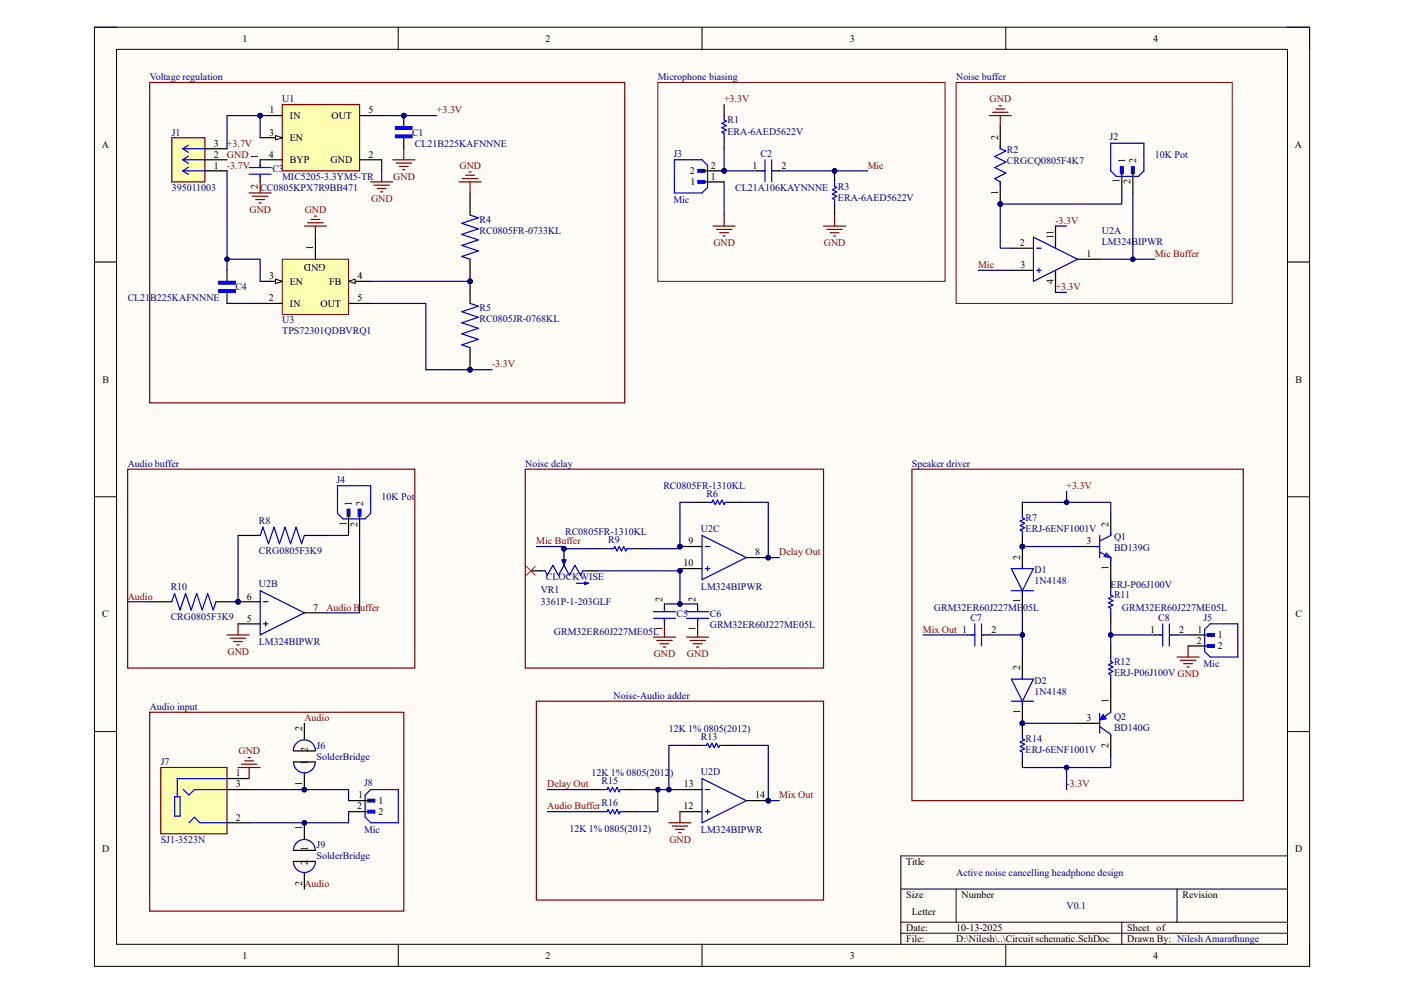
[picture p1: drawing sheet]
<svg xmlns="http://www.w3.org/2000/svg" width="297mm" height="210mm" viewBox="0 0 297 210" stroke-linecap="round" stroke-linejoin="round" font-family="sans-serif">
<path d="M20 5.8h257v198.6h-257z" fill-rule="evenodd" fill="#fffcf8"/>
<path d="M20 5.8h257v198.6h-257z" fill="none" stroke="#000" stroke-width=".21"/>
<path d="M24.7 10.4h247.7v189.3h-247.7z" fill-rule="evenodd" fill="#fffcf8"/>
<g fill="none" stroke="#000" stroke-width=".21">
<path d="M20 5.8h4.7M24.7 10.4h247.7v189.3h-247.7zM84.2 5.8v4.6M148.5 5.8v4.6M212.8 5.8v4.6M272.4 5.8h4.6v4.6M20 55.4h4.7M272.4 55.4h4.6M20 105.1h4.7M272.4 105.1h4.6M20 154.7h4.7M272.4 154.7h4.6"/>
<path d="M84.3 199.7v4.7M148.5 199.7v4.7M190.6 188h81.8M190.6 195h81.8M190.6 197.4h81.8M202.3 188v7M212.8 199.7v4.7M237.3 195v4.7M249 188v7M272.4 181h-81.8v18.7M277 199.7v4.7"/>
</g>
<path d="M218.6 50.2l9.4 4.6-9.4 4.7zM219.3 57.2h.9M219.3 52.5h.9M219.8 56.7v.9" fill="none" stroke="#00f" stroke-width=".25"/>
<path d="M213.9 57.2h4.7M213.9 52.5h4.7M223.3 47.8v4.7M223.3 57.2v4.6M228 54.8h4.6" fill="none" stroke="#000" stroke-width=".25"/>
<path d="M237 35.3h.6v1.4h-.6z" fill-rule="evenodd" fill="#00f"/>
<path d="M237 35.3h.6v1.4h-.6z" fill="none" stroke="#00f" stroke-width=".25"/>
<path d="M239.4 35.3h.5v1.4h-.5z" fill-rule="evenodd" fill="#00f"/>
<path d="M235 30.3h7v5.8l-1.2 1.2h-4.7l-1.1-1.2zM239.4 35.3h.5v1.4h-.5z" fill="none" stroke="#00f" stroke-width=".25"/>
<path d="M237.3 36.1v4.7M239.6 36.1v4.7" fill="none" stroke="#000" stroke-width=".25"/>
<path d="M209.3 24.4h4.6M210 23.7h3.2M210.7 23.1h1.8M211.4 22.4h.4M211.6 24.4v2.4" fill="none" stroke="#800000" stroke-width=".25"/>
<circle cx="153.2" cy="36.1" r=".47" fill="#000080"/>
<circle cx="153.2" cy="36.1" r=".47" fill="none" stroke="#000080" stroke-width=".21"/>
<path d="M147.6 38.2h1.5v.6h-1.5z" fill-rule="evenodd" fill="#00f"/>
<path d="M147.6 38.2h1.5v.6h-1.5z" fill="none" stroke="#00f" stroke-width=".25"/>
<path d="M147.6 35.8h1.5v.6h-1.5z" fill-rule="evenodd" fill="#00f"/>
<path d="M142.7 33.8h5.8l1.2 1.2v4.6l-1.2 1.2h-5.8zM147.6 35.8h1.5v.6h-1.5z" fill="none" stroke="#00f" stroke-width=".25"/>
<path d="M148.5 38.5h4.7M148.5 36.1h4.7" fill="none" stroke="#000" stroke-width=".25"/>
<circle cx="153.2" cy="36.1" r=".47" fill="#000080"/>
<circle cx="153.2" cy="36.1" r=".47" fill="none" stroke="#000080" stroke-width=".21"/>
<path d="M150.8 47.8h4.7M151.5 48.5h3.3M152.2 49.2h1.9M153 49.9h.4M153.2 45.5v2.3" fill="none" stroke="#800000" stroke-width=".25"/>
<path d="M153.2 22.1v2.3M153.2 29.1v2.4" fill="none" stroke="#000" stroke-width=".25"/>
<path d="M153.2 24.4v1l.4 .2-.9 .5 .9 .5-.9 .4 .9 .5-.9 .5 .5 .2v.9" fill="none" stroke="#00f" stroke-width=".25"/>
<circle cx="176.6" cy="36.1" r=".47" fill="#000080"/>
<circle cx="176.6" cy="36.1" r=".47" fill="none" stroke="#000080" stroke-width=".21"/>
<path d="M176.6 36.1v2.4" fill="none" stroke="#000" stroke-width=".25"/>
<circle cx="176.6" cy="36.1" r=".47" fill="#000080"/>
<circle cx="176.6" cy="36.1" r=".47" fill="none" stroke="#000080" stroke-width=".21"/>
<path d="M176.6 43.1v2.4" fill="none" stroke="#000" stroke-width=".25"/>
<path d="M176.6 38.5v.9l.4 .2-.9 .5 .9 .5-.9 .4 .9 .5-.9 .5 .5 .2v.9" fill="none" stroke="#00f" stroke-width=".25"/>
<path d="M174.2 47.8h4.7M174.9 48.5h3.3M175.6 49.2h1.9M176.3 49.9h.5M176.6 45.5v2.3" fill="none" stroke="#800000" stroke-width=".25"/>
<circle cx="50.4" cy="127.3" r=".47" fill="#000080"/>
<circle cx="50.4" cy="127.3" r=".47" fill="none" stroke="#000080" stroke-width=".21"/>
<path d="M55 124.9l9.4 4.7-9.4 4.7zM55.7 131.9h1M55.7 127.3h1M56.2 131.5v.9" fill="none" stroke="#00f" stroke-width=".25"/>
<path d="M50.4 131.9h4.6M50.4 127.3h4.6" fill="none" stroke="#000" stroke-width=".25"/>
<circle cx="50.4" cy="127.3" r=".47" fill="#000080"/>
<circle cx="50.4" cy="127.3" r=".47" fill="none" stroke="#000080" stroke-width=".21"/>
<path d="M64.4 129.6h4.7M228 153h4.6M235 146v4.6M235 155.3v4.7" fill="none" stroke="#000" stroke-width=".25"/>
<path d="M232.6 150.9v4.2M232.6 153.7l2.4 1.6M235 150.6l-1.7 1.2" fill="none" stroke="#00f" stroke-width=".25"/>
<path d="M233.3 151.1l.7 .9-1.4 .3z" fill="#00f"/>
<path d="M233.3 151.1l.7 .9-1.4 .3z" fill="none" stroke="#00f" stroke-width=".21"/>
<path d="M228 115.6h4.6M235 108.6v4.7M235 117.9v4.7" fill="none" stroke="#000" stroke-width=".25"/>
<path d="M231.9 115.6h.7M232.6 113.3v4.6M232.6 116.8l2.4 1.1M234 117l1 .9-1.4-.2zM235 112.6v.7l-2.4 1.1M235 117.9v.7" fill="none" stroke="#00f" stroke-width=".25"/>
<circle cx="216.3" cy="115.6" r=".47" fill="#000080"/>
<circle cx="216.3" cy="115.6" r=".47" fill="none" stroke="#000080" stroke-width=".21"/>
<path d="M216.3 115.6v4.7" fill="none" stroke="#000" stroke-width=".25"/>
<circle cx="216.3" cy="115.6" r=".47" fill="#000080"/>
<circle cx="216.3" cy="115.6" r=".47" fill="none" stroke="#000080" stroke-width=".21"/>
<path d="M216.3 124.9v4.7" fill="none" stroke="#000" stroke-width=".25"/>
<path d="M216.3 119.6v.7M213.9 120.3h4.7l-2.3 4.6zM213.9 124.9h4.7M216.3 124.9v.7" fill="none" stroke="#00f" stroke-width=".25"/>
<circle cx="216.3" cy="153" r=".47" fill="#000080"/>
<circle cx="216.3" cy="153" r=".47" fill="none" stroke="#000080" stroke-width=".21"/>
<path d="M216.3 139v4.6M216.3 148.3v4.7" fill="none" stroke="#000" stroke-width=".25"/>
<circle cx="216.3" cy="153" r=".47" fill="#000080"/>
<circle cx="216.3" cy="153" r=".47" fill="none" stroke="#000080" stroke-width=".21"/>
<path d="M213.9 143.6h4.7l-2.3 4.7zM213.9 148.3h4.7M216.3 142.9v.7M216.3 148.3v.7" fill="none" stroke="#00f" stroke-width=".25"/>
<circle cx="216.3" cy="115.6" r=".47" fill="#000080"/>
<circle cx="216.3" cy="115.6" r=".47" fill="none" stroke="#000080" stroke-width=".21"/>
<path d="M216.3 106.2v2.4M216.3 113.3v2.3" fill="none" stroke="#000" stroke-width=".25"/>
<circle cx="216.3" cy="115.6" r=".47" fill="#000080"/>
<circle cx="216.3" cy="115.6" r=".47" fill="none" stroke="#000080" stroke-width=".21"/>
<path d="M216.3 108.6v.9l.4 .2-.9 .5 .9 .5-.9 .4 .9 .5-.9 .5 .5 .2v1" fill="none" stroke="#00f" stroke-width=".25"/>
<circle cx="216.3" cy="153" r=".47" fill="#000080"/>
<circle cx="216.3" cy="153" r=".47" fill="none" stroke="#000080" stroke-width=".21"/>
<path d="M216.3 153v2.3" fill="none" stroke="#000" stroke-width=".25"/>
<circle cx="216.3" cy="153" r=".47" fill="#000080"/>
<circle cx="216.3" cy="153" r=".47" fill="none" stroke="#000080" stroke-width=".21"/>
<path d="M235 122.6v2.3M235 129.6v2.3M235 136.6v2.4M216.3 160v2.3M235 143.6v2.4" fill="none" stroke="#000" stroke-width=".25"/>
<path d="M235 124.9v1l.4 .2-.9 .5 .9 .4-.9 .5 .9 .5-.9 .4 .5 .3v.9M235 139v.9l.4 .2-.9 .5 .9 .5-.9 .4 .9 .5-.9 .5 .5 .2v.9M216.3 155.3v1l.4 .2-.9 .5 .9 .4-.9 .5 .9 .4-.9 .5 .5 .3v.9" fill="none" stroke="#00f" stroke-width=".25"/>
<path d="M34 162.3h14v14.1h-14z" fill-rule="evenodd" fill="#ffffb0"/>
<path d="M34 162.3h14v14.1h-14z" fill="none" stroke="#800000" stroke-width=".25"/>
<path d="M36.9 168.5h1.2v4.1h-1.2zM38.8 167l1.2 1.2 1.1-1.2h6.9M40 174l1.1-1.2 1.2 1.2h5.7M48 164.7h-10.5v3.8" fill="none" stroke="#00f" stroke-width=".25"/>
<path d="M48 164.7h4.7M48 167h4.7M48 174h4.7" fill="none" stroke="#000" stroke-width=".25"/>
<path d="M77.8 169h1.5v.6h-1.5z" fill-rule="evenodd" fill="#00f"/>
<path d="M77.8 169h1.5v.6h-1.5z" fill="none" stroke="#00f" stroke-width=".25"/>
<path d="M77.8 171.4h1.5v.6h-1.5z" fill-rule="evenodd" fill="#00f"/>
<path d="M77.8 171.4h1.5v.6h-1.5zM78.4 167h5.9v7h-5.9l-1.2-1.2v-4.6z" fill="none" stroke="#00f" stroke-width=".25"/>
<path d="M73.7 169.3h4.7M73.7 171.7h4.7" fill="none" stroke="#000" stroke-width=".25"/>
<path d="M50.4 162.3h4.6M51.1 161.6h3.2M51.8 160.9h1.8M52.5 160.2h.4M52.7 162.3v2.4" fill="none" stroke="#800000" stroke-width=".25"/>
<circle cx="162.5" cy="169.3" r=".47" fill="#000080"/>
<circle cx="162.5" cy="169.3" r=".47" fill="none" stroke="#000080" stroke-width=".21"/>
<path d="M148.5 164.7l9.4 4.6-9.4 4.7v-9.3M149.2 171.7h.9M149.2 167h.9M149.7 171.2v.9" fill="none" stroke="#00f" stroke-width=".25"/>
<path d="M143.8 171.7h4.7M143.8 167h4.7M157.9 169.3h4.6" fill="none" stroke="#000" stroke-width=".25"/>
<circle cx="162.5" cy="169.3" r=".47" fill="#000080"/>
<circle cx="162.5" cy="169.3" r=".47" fill="none" stroke="#000080" stroke-width=".21"/>
<path d="M48 134.3h4.7M48.7 135h3.3M49.4 135.7h1.9M50.1 136.4h.5M50.4 131.9v2.4" fill="none" stroke="#800000" stroke-width=".25"/>
<path d="M73.4 107.7h.6v1.5h-.6z" fill-rule="evenodd" fill="#00f"/>
<path d="M73.4 107.7h.6v1.5h-.6z" fill="none" stroke="#00f" stroke-width=".25"/>
<path d="M75.8 107.7h.6v1.5h-.6z" fill-rule="evenodd" fill="#00f"/>
<path d="M71.4 102.7h7v5.9l-1.2 1.1h-4.6l-1.2-1.1zM75.8 107.7h.6v1.5h-.6zM245.3 134.3h.7M246 131.9v4.7M247.4 131.9v4.7M247.6 134.3h.2" fill="none" stroke="#00f" stroke-width=".25"/>
<path d="M73.7 108.6v4.6M76.1 108.6v4.6M244.3 134.3h1.7M247.6 134.3h1.4" fill="none" stroke="#000" stroke-width=".25"/>
<path d="M141.5 174h4.7M142.2 174.7h3.3M142.9 175.4h1.9M143.6 176.1h.5M143.8 171.7v2.3" fill="none" stroke="#800000" stroke-width=".25"/>
<path d="M255.4 134h1.5v.6h-1.5z" fill-rule="evenodd" fill="#00f"/>
<path d="M255.4 134h1.5v.6h-1.5z" fill="none" stroke="#00f" stroke-width=".25"/>
<path d="M255.4 136.3h1.5v.6h-1.5z" fill-rule="evenodd" fill="#00f"/>
<path d="M254.8 133.1l1.2-1.2h5.9v7.1h-5.9l-1.2-1.2zM255.4 136.3h1.5v.6h-1.5z" fill="none" stroke="#00f" stroke-width=".25"/>
<path d="M251.3 134.3h4.7M251.3 136.6h4.7" fill="none" stroke="#000" stroke-width=".25"/>
<path d="M249 139h4.7M249.7 139.7h3.3M251.3 136.6v2.4M250.4 140.4h1.9M251.1 141.1h.5" fill="none" stroke="#800000" stroke-width=".25"/>
<circle cx="143.8" cy="115.6" r=".47" fill="#000080"/>
<circle cx="143.8" cy="115.6" r=".47" fill="none" stroke="#000080" stroke-width=".21"/>
<circle cx="162.5" cy="117.9" r=".47" fill="#000080"/>
<circle cx="162.5" cy="117.9" r=".47" fill="none" stroke="#000080" stroke-width=".21"/>
<path d="M148.5 113.2l9.4 4.7-9.4 4.7zM149.2 115.6h.9M149.7 119.8v.9M149.2 120.3h.9" fill="none" stroke="#00f" stroke-width=".25"/>
<path d="M143.8 115.6h4.7M143.8 120.3h4.7" fill="none" stroke="#000" stroke-width=".25"/>
<circle cx="143.8" cy="115.6" r=".47" fill="#000080"/>
<circle cx="143.8" cy="115.6" r=".47" fill="none" stroke="#000080" stroke-width=".21"/>
<path d="M157.9 117.9h4.6" fill="none" stroke="#000" stroke-width=".25"/>
<circle cx="162.5" cy="117.9" r=".47" fill="#000080"/>
<circle cx="162.5" cy="117.9" r=".47" fill="none" stroke="#000080" stroke-width=".21"/>
<path d="M126.5 116.1h2.4M133.6 116.1h2.3M147.3 106.2h2.4M154.4 106.2h2.3M140.6 127.7v1.4M140.6 130.8v1.6M147.6 127.7v1.4M147.6 130.8v1.6" fill="none" stroke="#000" stroke-width=".25"/>
<path d="M128.9 116.1h.9l.2-.5 .5 .9 .5-.9 .5 .9 .4-.9 .5 .9 .2-.4h1M149.7 106.2h.9l.2-.4 .5 .9 .5-.9 .4 .9 .5-.9 .5 .9 .2-.5h1M138.2 130.8h4.7M138.2 129.4h4.7M140.6 128.9v.2M140.6 130.8v.7M145.2 130.8h4.7M145.2 129.4h4.7M147.6 128.9v.2M147.6 130.8v.7" fill="none" stroke="#00f" stroke-width=".25"/>
<path d="M138.2 134.7h4.7M138.9 135.5h3.3M139.6 136.1h1.9M140.3 136.9h.5M140.6 132.4v2.3M145.2 134.7h4.7M145.9 135.5h3.3M146.6 136.1h1.9M147.3 136.9h.5M147.6 132.4v2.3" fill="none" stroke="#800000" stroke-width=".25"/>
<path d="M36.3 29.1h7.1v9.4h-7.1z" fill-rule="evenodd" fill="#ffffb0"/>
<path d="M31.7 17.4h100.5v67.8h-100.5zM36.3 29.1h7.1v9.4h-7.1zM27 99.2h60.8v42.1h-60.8zM111.1 99.2h63.1v42.1h-63.1zM192.9 99.2h70.1v70.1h-70.1zM31.7 150.6h53.7v42.1h-53.7zM113.5 148.3h60.7v42.1h-60.7z" fill="none" stroke="#800000" stroke-width=".25"/>
<path d="M38.7 36.1h4.7M38.7 33.8h4.7M38.7 31.5h4.7M38.7 36.1l1.1 .8M38.7 33.8l1.1 .8M38.7 31.5l1.1 .7M39.8 35.4l-1.1 .7M39.8 33l-1.1 .8M39.8 30.7l-1.1 .8" fill="none" stroke="#00f" stroke-width=".25"/>
<path d="M43.4 36.1h4.6M43.4 33.8h4.6M43.4 31.5h4.6" fill="none" stroke="#000" stroke-width=".25"/>
<path d="M139.2 17.4h60.7v42.1h-60.7zM202.3 17.4h58.4v46.8h-58.4z" fill="none" stroke="#800000" stroke-width=".21"/>
<circle cx="64.4" cy="167" r=".47" fill="#000080"/>
<circle cx="64.4" cy="167" r=".47" fill="none" stroke="#000080" stroke-width=".21"/>
<path d="M64.4 163.5v3.5" fill="none" stroke="#000" stroke-width=".25"/>
<circle cx="64.4" cy="167" r=".47" fill="#000080"/>
<circle cx="64.4" cy="167" r=".47" fill="none" stroke="#000080" stroke-width=".21"/>
<path d="M62 158.8h4.7M64.4 153v3.5M62 161.2h4.7" fill="none" stroke="#000" stroke-width=".25"/>
<path d="M66.7 158.7a2.34 2.34 0 0 0-2.3-2.2 2.34 2.34 0 0 0-2.4 2.3M62.1 161.2a2.3 2.3 0 0 0 2.3 2.3 2.3 2.3 0 0 0 2.3-2.3" fill="none" stroke="#00f" stroke-width=".25"/>
<circle cx="64.4" cy="174" r=".47" fill="#000080"/>
<circle cx="64.4" cy="174" r=".47" fill="none" stroke="#000080" stroke-width=".21"/>
<path d="M64.4 174v3.5" fill="none" stroke="#000" stroke-width=".25"/>
<circle cx="64.4" cy="174" r=".47" fill="#000080"/>
<circle cx="64.4" cy="174" r=".47" fill="none" stroke="#000080" stroke-width=".21"/>
<path d="M160.2 36.1h1.6M163.5 36.1h1.4M62.1 179.9h4.6M62.1 182.2h4.6M64.4 184.5v3.5" fill="none" stroke="#000" stroke-width=".25"/>
<path d="M161.1 36.1h.7M161.8 33.8v4.7M163.2 33.8v4.7M163.5 36.1h.2M62.1 179.8a2.3 2.3 0 0 1 2.3-2.3 2.3 2.3 0 0 1 2.3 2.3M66.7 182.2a2.34 2.34 0 0 1-2.3 2.3 2.34 2.34 0 0 1-2.3-2.2" fill="none" stroke="#00f" stroke-width=".25"/>
<circle cx="211.6" cy="43.2" r=".47" fill="#000080"/>
<circle cx="211.6" cy="43.2" r=".47" fill="none" stroke="#000080" stroke-width=".21"/>
<path d="M211.6 38.5v4.6" fill="none" stroke="#000" stroke-width=".25"/>
<circle cx="211.6" cy="43.2" r=".47" fill="#000080"/>
<circle cx="211.6" cy="43.2" r=".47" fill="none" stroke="#000080" stroke-width=".21"/>
<path d="M211.6 26.8v4.7M50.4 113.2h4.6M64.4 113.2h4.7" fill="none" stroke="#000" stroke-width=".25"/>
<path d="M211.6 30.8v.7l1.2 .4-2.4 1.2 2.4 1.2-2.4 1.1 2.4 1.2-2.4 1.2 1.2 .7v.7M55 113.2l.6-1.7 1.2 3.5 1.2-3.5 1.1 3.5 1.2-3.5 1.2 3.5 1.1-3.5 1.2 3.5 .6-1.8" fill="none" stroke="#00f" stroke-width=".25"/>
<circle cx="50.4" cy="127.3" r=".47" fill="#000080"/>
<circle cx="50.4" cy="127.3" r=".47" fill="none" stroke="#000080" stroke-width=".21"/>
<path d="M36.3 127.3l.6-1.8 1.2 3.5 1.2-3.5 1.1 3.5 1.2-3.5 1.2 3.5 1.1-3.5 1.2 3.5 .6-1.7" fill="none" stroke="#00f" stroke-width=".25"/>
<path d="M31.7 127.3h4.6M45.7 127.3h4.7" fill="none" stroke="#000" stroke-width=".25"/>
<circle cx="50.4" cy="127.3" r=".47" fill="#000080"/>
<circle cx="50.4" cy="127.3" r=".47" fill="none" stroke="#000080" stroke-width=".21"/>
<path d="M204.6 134.3h1.6M207.9 134.3h1.4M146.2 157.6h2.3M153.2 157.6h2.3M125.1 167h2.4M125.1 171.7h2.4M132.2 167h2.3M132.2 171.7h2.3" fill="none" stroke="#000" stroke-width=".25"/>
<path d="M205.5 134.3h.7M206.2 131.9v4.7M207.6 131.9v4.7M207.9 134.3h.2M148.5 157.6h.9l.3-.4 .4 .9 .5-.9 .5 .9 .4-.9 .5 .9 .2-.5h1M127.5 167h.9l.2-.5 .5 1 .5-1 .4 1 .5-1 .5 1 .2-.5h1M127.5 171.7h.9l.2-.5 .5 .9 .5-.9 .4 .9 .5-.9 .5 .9 .2-.4h1" fill="none" stroke="#00f" stroke-width=".25"/>
<circle cx="119.3" cy="116.1" r=".47" fill="#000080"/>
<circle cx="119.3" cy="116.1" r=".47" fill="none" stroke="#000080" stroke-width=".21"/>
<path d="M114.6 120.7h.7l.5 1 1.2-2.1 1.1 2.1 1.2-2.1 1.2 2.1 1.1-2.1 1.2 2.1 .5-1h.7M121.9 123.4h1.8" fill="none" stroke="#00f" stroke-width=".25"/>
<path d="M118.8 118.4h1l-.5 1.2z" fill="#00f"/>
<path d="M118.8 118.4h1l-.5 1.2z" fill="none" stroke="#00f" stroke-width=".21"/>
<path d="M123.7 123.1l.9 .3-.9 .3z" fill="#00f"/>
<path d="M123.7 123.1l.9 .3-.9 .3z" fill="none" stroke="#00f" stroke-width=".21"/>
<path d="M119.3 116.1v2.3M112.3 120.7h2.3" fill="none" stroke="#000" stroke-width=".25"/>
<circle cx="119.3" cy="116.1" r=".47" fill="#000080"/>
<circle cx="119.3" cy="116.1" r=".47" fill="none" stroke="#000080" stroke-width=".21"/>
<path d="M55 33.8v1.6M55 37.1v1.4M124 120.7h2.3" fill="none" stroke="#000" stroke-width=".25"/>
<path d="M111.4 119.8l1.8 1.9M113.2 119.8l-1.8 1.9" fill="none" stroke="#f00" stroke-width=".21"/>
<path d="M55 38.5v2.3M78.4 38.5h4.7M79.1 39.2h3.3M79.8 39.9h1.9M80.7 36.1v2.4M52.7 40.8h4.7M53.4 41.5h3.3M54.1 42.2h1.9M54.8 42.9h.5M80.5 40.6h.5" fill="none" stroke="#800000" stroke-width=".25"/>
<path d="M52.7 35.4h4.7M52.7 36.8h4.7M55 34.7v.7M55 37.1v.2" fill="none" stroke="#00f" stroke-width=".25"/>
<circle cx="85.4" cy="24.5" r=".47" fill="#000080"/>
<circle cx="85.4" cy="24.5" r=".47" fill="none" stroke="#000080" stroke-width=".21"/>
<path d="M83.7 28.5h3.5v.6h-3.5z" fill-rule="evenodd" fill="#00f"/>
<path d="M83.7 28.5h3.5v.6h-3.5z" fill="none" stroke="#00f" stroke-width=".25"/>
<path d="M83.7 26.8h3.5v.6h-3.5z" fill-rule="evenodd" fill="#00f"/>
<path d="M83.7 26.8h3.5v.6h-3.5z" fill="none" stroke="#00f" stroke-width=".25"/>
<path d="M85.4 24.4v2.4M85.4 29.1v2.4" fill="none" stroke="#000" stroke-width=".25"/>
<circle cx="85.4" cy="24.5" r=".47" fill="#000080"/>
<circle cx="85.4" cy="24.5" r=".47" fill="none" stroke="#000080" stroke-width=".21"/>
<path d="M83.1 33.8h4.7M83.8 34.5h3.3M84.5 35.2h1.8M85.2 35.9h.4M85.4 31.5v2.3" fill="none" stroke="#800000" stroke-width=".25"/>
<path d="M59.7 54.8h14v11.7h-14z" fill-rule="evenodd" fill="#ffffb0"/>
<path d="M59.7 54.8h14v11.7h-14z" fill="none" stroke="#800000" stroke-width=".21"/>
<path d="M55 59.5h4.7M55 64.2h4.7" fill="none" stroke="#000" stroke-width=".25"/>
<path d="M58.3 59l1.4 .5-1.4 .5z" fill="#f8fcff"/>
<path d="M58.3 59l1.4 .5-1.4 .5z" fill="none" stroke="#000" stroke-width=".21"/>
<path d="M73.7 59.5h4.7" fill="none" stroke="#000" stroke-width=".25"/>
<path d="M73.7 59.5l1.4-.5v1z" fill="#f8fcff"/>
<path d="M73.7 59.5l1.4-.5v1z" fill="none" stroke="#000" stroke-width=".21"/>
<path d="M66.7 50.2v4.6M73.7 64.2h4.7" fill="none" stroke="#000" stroke-width=".25"/>
<path d="M64.4 47.8h4.7M65.1 47.1h3.3M65.8 46.4h1.9M66.5 45.7h.5M66.7 47.8v2.4" fill="none" stroke="#800000" stroke-width=".25"/>
<path d="M46.3 61.3h3.5v.5h-3.5z" fill-rule="evenodd" fill="#00f"/>
<path d="M46.3 61.3h3.5v.5h-3.5z" fill="none" stroke="#00f" stroke-width=".25"/>
<path d="M46.3 59.5h3.5v.6h-3.5z" fill-rule="evenodd" fill="#00f"/>
<path d="M46.3 59.5h3.5v.6h-3.5z" fill="none" stroke="#00f" stroke-width=".25"/>
<path d="M48 57.2v2.3M48 61.8v2.4" fill="none" stroke="#000" stroke-width=".25"/>
<circle cx="99.4" cy="59.5" r=".47" fill="#000080"/>
<circle cx="99.4" cy="59.5" r=".47" fill="none" stroke="#000080" stroke-width=".21"/>
<circle cx="99.4" cy="78.2" r=".47" fill="#000080"/>
<circle cx="99.4" cy="78.2" r=".47" fill="none" stroke="#000080" stroke-width=".21"/>
<path d="M99.4 64.2l1.8 .6-3.5 1.1 3.5 1.2-3.5 1.2 3.5 1.1-3.5 1.2 3.5 1.2-3.5 1.1 1.7 .6" fill="none" stroke="#00f" stroke-width=".25"/>
<path d="M99.4 59.5v4.7" fill="none" stroke="#000" stroke-width=".25"/>
<circle cx="99.4" cy="59.5" r=".47" fill="#000080"/>
<circle cx="99.4" cy="59.5" r=".47" fill="none" stroke="#000080" stroke-width=".21"/>
<path d="M99.4 73.5v4.7" fill="none" stroke="#000" stroke-width=".25"/>
<circle cx="99.4" cy="78.2" r=".47" fill="#000080"/>
<circle cx="99.4" cy="78.2" r=".47" fill="none" stroke="#000080" stroke-width=".21"/>
<circle cx="99.4" cy="59.5" r=".47" fill="#000080"/>
<circle cx="99.4" cy="59.5" r=".47" fill="none" stroke="#000080" stroke-width=".21"/>
<path d="M99.4 45.5l1.8 .6-3.5 1.1 3.5 1.2-3.5 1.2 3.5 1.1-3.5 1.2 3.5 1.2-3.5 1.1 1.7 .6" fill="none" stroke="#00f" stroke-width=".25"/>
<path d="M99.4 40.8v4.7M99.4 54.8v4.7" fill="none" stroke="#000" stroke-width=".25"/>
<circle cx="99.4" cy="59.5" r=".47" fill="#000080"/>
<circle cx="99.4" cy="59.5" r=".47" fill="none" stroke="#000080" stroke-width=".21"/>
<path d="M97.1 38.5h4.7M97.8 37.8h3.3M98.5 37.1h1.9M99.2 36.4h.5M99.4 38.5v2.3" fill="none" stroke="#800000" stroke-width=".25"/>
<path d="M223.3 47.8h2.3M232.6 54.8h11.7M223.3 61.8h2.3" fill="none" stroke="#000080" stroke-width=".25"/>
<circle cx="239.7" cy="54.8" r=".47" fill="#000080"/>
<circle cx="239.7" cy="54.8" r=".47" fill="none" stroke="#000080" stroke-width=".21"/>
<path d="M239.6 40.8v14" fill="none" stroke="#000080" stroke-width=".25"/>
<circle cx="239.7" cy="54.8" r=".47" fill="#000080"/>
<circle cx="239.7" cy="54.8" r=".47" fill="none" stroke="#000080" stroke-width=".21"/>
<path d="M153.2 31.5v4.6M153.2 38.5v7" fill="none" stroke="#000080" stroke-width=".25"/>
<circle cx="153.2" cy="36.1" r=".47" fill="#000080"/>
<circle cx="153.2" cy="36.1" r=".47" fill="none" stroke="#000080" stroke-width=".21"/>
<path d="M216.3 106.2h18.7v2.4" fill="none" stroke="#000080" stroke-width=".25"/>
<circle cx="225.6" cy="106.2" r=".47" fill="#000080"/>
<circle cx="225.6" cy="106.2" r=".47" fill="none" stroke="#000080" stroke-width=".21"/>
<path d="M235 160v2.3h-18.7" fill="none" stroke="#000080" stroke-width=".25"/>
<circle cx="225.6" cy="162.3" r=".47" fill="#000080"/>
<circle cx="225.6" cy="162.3" r=".47" fill="none" stroke="#000080" stroke-width=".21"/>
<path d="M235 131.9v4.7" fill="none" stroke="#000080" stroke-width=".25"/>
<circle cx="235" cy="134.3" r=".47" fill="#000080"/>
<circle cx="235" cy="134.3" r=".47" fill="none" stroke="#000080" stroke-width=".21"/>
<path d="M235 134.3h9.3" fill="none" stroke="#000080" stroke-width=".25"/>
<circle cx="235" cy="134.3" r=".47" fill="#000080"/>
<circle cx="235" cy="134.3" r=".47" fill="none" stroke="#000080" stroke-width=".21"/>
<path d="M216.3 129.6v9.4" fill="none" stroke="#000080" stroke-width=".25"/>
<circle cx="216.3" cy="134.3" r=".47" fill="#000080"/>
<circle cx="216.3" cy="134.3" r=".47" fill="none" stroke="#000080" stroke-width=".21"/>
<path d="M225.6 103.9v2.3" fill="none" stroke="#000080" stroke-width=".25"/>
<circle cx="225.6" cy="106.2" r=".47" fill="#000080"/>
<circle cx="225.6" cy="106.2" r=".47" fill="none" stroke="#000080" stroke-width=".21"/>
<path d="M225.6 162.3v4.7" fill="none" stroke="#000080" stroke-width=".25"/>
<circle cx="225.6" cy="162.3" r=".47" fill="#000080"/>
<circle cx="225.6" cy="162.3" r=".47" fill="none" stroke="#000080" stroke-width=".21"/>
<path d="M216.3 115.6h11.7" fill="none" stroke="#000080" stroke-width=".25"/>
<circle cx="216.3" cy="115.6" r=".47" fill="#000080"/>
<circle cx="216.3" cy="115.6" r=".47" fill="none" stroke="#000080" stroke-width=".21"/>
<path d="M216.3 153h11.7" fill="none" stroke="#000080" stroke-width=".25"/>
<circle cx="216.3" cy="153" r=".47" fill="#000080"/>
<circle cx="216.3" cy="153" r=".47" fill="none" stroke="#000080" stroke-width=".21"/>
<path d="M206.9 57.2h7M211.6 43.1v9.4h2.3" fill="none" stroke="#000080" stroke-width=".25"/>
<circle cx="211.6" cy="43.2" r=".47" fill="#000080"/>
<circle cx="211.6" cy="43.2" r=".47" fill="none" stroke="#000080" stroke-width=".21"/>
<path d="M50.4 113.2v14.1" fill="none" stroke="#000080" stroke-width=".25"/>
<circle cx="50.4" cy="127.3" r=".47" fill="#000080"/>
<circle cx="50.4" cy="127.3" r=".47" fill="none" stroke="#000080" stroke-width=".21"/>
<path d="M69.1 113.2h4.6M76.1 113.2v16.4h-7M27 127.3h4.7M134.5 167h4.7" fill="none" stroke="#000080" stroke-width=".25"/>
<circle cx="139.2" cy="167" r=".47" fill="#000080"/>
<circle cx="139.2" cy="167" r=".47" fill="none" stroke="#000080" stroke-width=".21"/>
<path d="M155.5 157.6h7v11.7" fill="none" stroke="#000080" stroke-width=".25"/>
<circle cx="162.5" cy="169.3" r=".47" fill="#000080"/>
<circle cx="162.5" cy="169.3" r=".47" fill="none" stroke="#000080" stroke-width=".21"/>
<path d="M146.2 157.6h-4.7v9.4h-2.3v4.7h-4.7" fill="none" stroke="#000080" stroke-width=".25"/>
<circle cx="139.2" cy="167" r=".47" fill="#000080"/>
<circle cx="139.2" cy="167" r=".47" fill="none" stroke="#000080" stroke-width=".21"/>
<circle cx="141.5" cy="167" r=".47" fill="#000080"/>
<circle cx="141.5" cy="167" r=".47" fill="none" stroke="#000080" stroke-width=".21"/>
<path d="M141.5 167h2.3" fill="none" stroke="#000080" stroke-width=".25"/>
<circle cx="141.5" cy="167" r=".47" fill="#000080"/>
<circle cx="141.5" cy="167" r=".47" fill="none" stroke="#000080" stroke-width=".21"/>
<path d="M162.5 169.3h2.4" fill="none" stroke="#000080" stroke-width=".25"/>
<circle cx="162.5" cy="169.3" r=".47" fill="#000080"/>
<circle cx="162.5" cy="169.3" r=".47" fill="none" stroke="#000080" stroke-width=".21"/>
<path d="M140.6 127.7h7M195.3 134.3h9.3M115.8 167h9.3M115.8 171.7h9.3" fill="none" stroke="#000080" stroke-width=".25"/>
<circle cx="143.8" cy="127.7" r=".47" fill="#000080"/>
<circle cx="143.8" cy="127.7" r=".47" fill="none" stroke="#000080" stroke-width=".21"/>
<path d="M143.8 115.6v.5h-7.9" fill="none" stroke="#000080" stroke-width=".25"/>
<circle cx="143.8" cy="115.6" r=".47" fill="#000080"/>
<circle cx="143.8" cy="115.6" r=".47" fill="none" stroke="#000080" stroke-width=".21"/>
<path d="M143.8 120.3v7.4" fill="none" stroke="#000080" stroke-width=".25"/>
<circle cx="143.8" cy="127.7" r=".47" fill="#000080"/>
<circle cx="143.8" cy="127.7" r=".47" fill="none" stroke="#000080" stroke-width=".21"/>
<circle cx="143.8" cy="120.7" r=".47" fill="#000080"/>
<circle cx="143.8" cy="120.7" r=".47" fill="none" stroke="#000080" stroke-width=".21"/>
<path d="M147.3 106.2h-3.5v9.4" fill="none" stroke="#000080" stroke-width=".25"/>
<circle cx="143.8" cy="115.6" r=".47" fill="#000080"/>
<circle cx="143.8" cy="115.6" r=".47" fill="none" stroke="#000080" stroke-width=".21"/>
<path d="M162.5 117.9h2.4" fill="none" stroke="#000080" stroke-width=".25"/>
<circle cx="162.5" cy="117.9" r=".47" fill="#000080"/>
<circle cx="162.5" cy="117.9" r=".47" fill="none" stroke="#000080" stroke-width=".21"/>
<path d="M156.7 106.2h5.8v11.7" fill="none" stroke="#000080" stroke-width=".25"/>
<circle cx="162.5" cy="117.9" r=".47" fill="#000080"/>
<circle cx="162.5" cy="117.9" r=".47" fill="none" stroke="#000080" stroke-width=".21"/>
<path d="M164.9 36.1h18.7M249 134.3h2.3" fill="none" stroke="#000080" stroke-width=".25"/>
<circle cx="176.6" cy="36.1" r=".47" fill="#000080"/>
<circle cx="176.6" cy="36.1" r=".47" fill="none" stroke="#000080" stroke-width=".21"/>
<path d="M119.3 116.1h7.2" fill="none" stroke="#000080" stroke-width=".25"/>
<circle cx="119.3" cy="116.1" r=".47" fill="#000080"/>
<circle cx="119.3" cy="116.1" r=".47" fill="none" stroke="#000080" stroke-width=".21"/>
<path d="M52.7 167h21v2.3" fill="none" stroke="#000080" stroke-width=".25"/>
<circle cx="64.4" cy="167" r=".47" fill="#000080"/>
<circle cx="64.4" cy="167" r=".47" fill="none" stroke="#000080" stroke-width=".21"/>
<path d="M73.7 171.7v2.3h-21" fill="none" stroke="#000080" stroke-width=".25"/>
<circle cx="64.4" cy="174" r=".47" fill="#000080"/>
<circle cx="64.4" cy="174" r=".47" fill="none" stroke="#000080" stroke-width=".21"/>
<path d="M153.2 36.1h7" fill="none" stroke="#000080" stroke-width=".25"/>
<circle cx="153.2" cy="36.1" r=".47" fill="#000080"/>
<circle cx="153.2" cy="36.1" r=".47" fill="none" stroke="#000080" stroke-width=".21"/>
<path d="M237.3 40.8v2.3h-25.7" fill="none" stroke="#000080" stroke-width=".25"/>
<circle cx="211.6" cy="43.2" r=".47" fill="#000080"/>
<circle cx="211.6" cy="43.2" r=".47" fill="none" stroke="#000080" stroke-width=".21"/>
<path d="M209.3 134.3h7" fill="none" stroke="#000080" stroke-width=".25"/>
<circle cx="216.3" cy="134.3" r=".47" fill="#000080"/>
<circle cx="216.3" cy="134.3" r=".47" fill="none" stroke="#000080" stroke-width=".21"/>
<path d="M126.3 120.7h17.5" fill="none" stroke="#000080" stroke-width=".25"/>
<circle cx="143.8" cy="120.7" r=".47" fill="#000080"/>
<circle cx="143.8" cy="120.7" r=".47" fill="none" stroke="#000080" stroke-width=".21"/>
<path d="M113.5 115.6h5.8v.5" fill="none" stroke="#000080" stroke-width=".25"/>
<circle cx="119.3" cy="116.1" r=".47" fill="#000080"/>
<circle cx="119.3" cy="116.1" r=".47" fill="none" stroke="#000080" stroke-width=".21"/>
<path d="M55 24.4h-7v7.1" fill="none" stroke="#000080" stroke-width=".25"/>
<circle cx="55" cy="24.5" r=".47" fill="#000080"/>
<circle cx="55" cy="24.5" r=".47" fill="none" stroke="#000080" stroke-width=".21"/>
<path d="M80.7 24.4h4.7" fill="none" stroke="#000080" stroke-width=".25"/>
<circle cx="85.4" cy="24.5" r=".47" fill="#000080"/>
<circle cx="85.4" cy="24.5" r=".47" fill="none" stroke="#000080" stroke-width=".21"/>
<path d="M85.4 24.4h7" fill="none" stroke="#000080" stroke-width=".25"/>
<circle cx="85.4" cy="24.5" r=".47" fill="#000080"/>
<circle cx="85.4" cy="24.5" r=".47" fill="none" stroke="#000080" stroke-width=".21"/>
<path d="M48 36.1v21.1" fill="none" stroke="#000080" stroke-width=".25"/>
<circle cx="48" cy="54.8" r=".47" fill="#000080"/>
<circle cx="48" cy="54.8" r=".47" fill="none" stroke="#000080" stroke-width=".21"/>
<path d="M48 54.8h7v4.7M48 64.2h7" fill="none" stroke="#000080" stroke-width=".25"/>
<circle cx="48" cy="54.8" r=".47" fill="#000080"/>
<circle cx="48" cy="54.8" r=".47" fill="none" stroke="#000080" stroke-width=".21"/>
<path d="M78.4 64.2h11.7v14h9.3" fill="none" stroke="#000080" stroke-width=".25"/>
<circle cx="99.4" cy="78.2" r=".47" fill="#000080"/>
<circle cx="99.4" cy="78.2" r=".47" fill="none" stroke="#000080" stroke-width=".21"/>
<path d="M78.4 59.5h21" fill="none" stroke="#000080" stroke-width=".25"/>
<circle cx="99.4" cy="59.5" r=".47" fill="#000080"/>
<circle cx="99.4" cy="59.5" r=".47" fill="none" stroke="#000080" stroke-width=".21"/>
<path d="M99.4 78.2h4.7" fill="none" stroke="#000080" stroke-width=".25"/>
<circle cx="99.4" cy="78.2" r=".47" fill="#000080"/>
<circle cx="99.4" cy="78.2" r=".47" fill="none" stroke="#000080" stroke-width=".21"/>
<path d="M80.7 33.8v2.3" fill="none" stroke="#000080" stroke-width=".25"/>
<circle cx="55" cy="24.5" r=".47" fill="#000080"/>
<circle cx="55" cy="24.5" r=".47" fill="none" stroke="#000080" stroke-width=".21"/>
<path d="M59.7 22.1h16.4v14h-16.4z" fill-rule="evenodd" fill="#ffffb0"/>
<path d="M59.7 22.1h16.4v14h-16.4z" fill="none" stroke="#800000" stroke-width=".25"/>
<path d="M55 33.8h4.7M55 29.1h4.7" fill="none" stroke="#000" stroke-width=".25"/>
<path d="M58.3 28.7l1.4 .4-1.4 .5z" fill="#f8fcff"/>
<path d="M58.3 28.7l1.4 .4-1.4 .5z" fill="none" stroke="#000" stroke-width=".21"/>
<path d="M55 24.4h4.7" fill="none" stroke="#000" stroke-width=".25"/>
<circle cx="55" cy="24.5" r=".47" fill="#000080"/>
<circle cx="55" cy="24.5" r=".47" fill="none" stroke="#000080" stroke-width=".21"/>
<path d="M76.1 24.4h4.6M76.1 33.8h4.6" fill="none" stroke="#000" stroke-width=".25"/>
<path d="M55 24.4v4.7" fill="none" stroke="#000080" stroke-width=".25"/>
<circle cx="55" cy="24.5" r=".47" fill="#000080"/>
<circle cx="55" cy="24.5" r=".47" fill="none" stroke="#000080" stroke-width=".21"/>
<g font-size="2.1">
<text x="51.3" y="8.8">1</text>
<text x="115.4" y="8.8">2</text>
<text x="179.7" y="8.8">3</text>
<text x="243.9" y="8.8">4</text>
<text x="56.9" y="28.7">3</text>
<text x="57" y="24">1</text>
<text x="61.3" y="29.8">EN</text>
<text x="61.3" y="25.1">IN</text>
<text x="70.1" y="25.1">OUT</text>
<text x="77.9" y="24">5</text>
<text x="211.2" y="29.6" transform="rotate(-90 211.2 29.6)">2</text>
<text x="21.5" y="31.3">A</text>
<text x="45.2" y="35.7">1</text>
<text x="45.2" y="33.4">2</text>
<text x="45.2" y="31">3</text>
<text x="54.6" y="33.6" transform="rotate(-90 54.6 33.6)">1</text>
<text x="56.9" y="33.4">4</text>
<text x="61.3" y="34.5">BYP</text>
<text x="69.9" y="34.5">GND</text>
<text x="77.9" y="33.4">2</text>
<text x="150.4" y="35.7">2</text>
<text x="159.2" y="35.7">1</text>
<text x="165.3" y="35.7">2</text>
<text x="238" y="34.5" transform="rotate(-90 238 34.5)">1</text>
<text x="240.4" y="34.5" transform="rotate(-90 240.4 34.5)">2</text>
<text x="273.9" y="31.3">A</text>
<text x="54.6" y="39.9" transform="rotate(-90 54.6 39.9)">2</text>
<text x="145.9" y="36.8">2</text>
<text x="146.1" y="39.2">1</text>
<text x="150.4" y="38">1</text>
<text x="211.2" y="41.1" transform="rotate(-90 211.2 41.1)">1</text>
<text x="236.9" y="38.8" transform="rotate(-90 236.9 38.8)">1</text>
<text x="239.2" y="39" transform="rotate(-90 239.2 39)">2</text>
<text x="66.3" y="53" transform="rotate(-90 66.3 53)">1</text>
<text x="215.8" y="52">2</text>
<text x="222.8" y="50.6" transform="rotate(-90 222.8 50.6)">11</text>
<text x="56.9" y="59.1">3</text>
<text x="68.9" y="55.8" transform="rotate(-180 68.9 55.8)">GND</text>
<text x="75.6" y="59.1">4</text>
<text x="215.9" y="56.7">3</text>
<text x="229.8" y="54.4">1</text>
<text x="56.9" y="63.7">2</text>
<text x="61.3" y="64.9">IN</text>
<text x="61.3" y="60.2">EN</text>
<text x="67.8" y="64.9">OUT</text>
<text x="69.6" y="60.2">FB</text>
<text x="75.6" y="63.7">5</text>
<text x="222.8" y="60" transform="rotate(-90 222.8 60)">4</text>
<text x="21.7" y="80.9">B</text>
<text x="274.1" y="80.9">B</text>
<text x="74.4" y="106.9" transform="rotate(-90 74.4 106.9)">1</text>
<text x="76.8" y="106.9" transform="rotate(-90 76.8 106.9)">2</text>
<text x="73.3" y="111.3" transform="rotate(-90 73.3 111.3)">1</text>
<text x="75.6" y="111.4" transform="rotate(-90 75.6 111.4)">2</text>
<text x="234.5" y="111.4" transform="rotate(-90 234.5 111.4)">2</text>
<text x="144.6" y="119.8">10</text>
<text x="145.7" y="115.1">9</text>
<text x="159.7" y="117.5">8</text>
<text x="215.8" y="118.4" transform="rotate(-90 215.8 118.4)">2</text>
<text x="229.9" y="115.1">3</text>
<text x="234.5" y="120.6" transform="rotate(-90 234.5 120.6)">1</text>
<text x="21.6" y="130.6">C</text>
<text x="52.2" y="126.8">6</text>
<text x="52.2" y="131.5">5</text>
<text x="66.3" y="129.2">7</text>
<text x="140.1" y="127.3" transform="rotate(-90 140.1 127.3)">2</text>
<text x="147.1" y="127.3" transform="rotate(-90 147.1 127.3)">2</text>
<text x="215.8" y="127.6" transform="rotate(-90 215.8 127.6)">1</text>
<text x="274" y="130.6">C</text>
<text x="140.1" y="133.4" transform="rotate(-90 140.1 133.4)">1</text>
<text x="147.1" y="133.4" transform="rotate(-90 147.1 133.4)">1</text>
<text x="209.7" y="133.8">2</text>
<text x="243.3" y="133.8">1</text>
<text x="249.5" y="133.8">2</text>
<text x="253.2" y="136.1">2</text>
<text x="253.3" y="133.8">1</text>
<text x="257.6" y="135">1</text>
<text x="257.6" y="137.3">2</text>
<text x="215.8" y="141.8" transform="rotate(-90 215.8 141.8)">2</text>
<text x="234.5" y="148.8" transform="rotate(-90 234.5 148.8)">1</text>
<text x="63.9" y="154.6" transform="rotate(-90 63.9 154.6)">2</text>
<text x="215.8" y="151" transform="rotate(-90 215.8 151)">1</text>
<text x="229.9" y="152.5">3</text>
<text x="65.1" y="161.8" transform="rotate(-90 65.1 161.8)">1</text>
<text x="65.1" y="159.1" transform="rotate(-90 65.1 159.1)">2</text>
<text x="234.5" y="158.2" transform="rotate(-90 234.5 158.2)">2</text>
<text x="49.9" y="164.2">1</text>
<text x="49.9" y="166.5">3</text>
<text x="63.9" y="166.2" transform="rotate(-90 63.9 166.2)">1</text>
<text x="144.7" y="166.5">13</text>
<text x="49.9" y="173.6">2</text>
<text x="75.6" y="171.2">2</text>
<text x="75.7" y="168.9">1</text>
<text x="80.1" y="170.1">1</text>
<text x="80.1" y="172.4">2</text>
<text x="144.6" y="171.2">12</text>
<text x="159.7" y="168.9">14</text>
<text x="63.9" y="175.6" transform="rotate(-90 63.9 175.6)">1</text>
<text x="65.1" y="180" transform="rotate(-90 65.1 180)">1</text>
<text x="21.6" y="180.3">D</text>
<text x="65.1" y="182.9" transform="rotate(-90 65.1 182.9)">2</text>
<text x="191.7" y="182.9">Title</text>
<text x="274" y="180.3">D</text>
<text x="63.9" y="187.4" transform="rotate(-90 63.9 187.4)">2</text>
<text x="191.7" y="189.9">Size</text>
<text x="203.4" y="189.9">Number</text>
<text x="250.1" y="189.9">Revision</text>
<text x="191.7" y="196.9">Date:</text>
<text x="192.9" y="193.4">Letter</text>
<text x="202.3" y="196.9">10-13-2025</text>
<text x="238.5" y="196.9">Sheet</text>
<text x="244.7" y="196.9">of</text>
<text x="51.3" y="202.8">1</text>
<text x="115.4" y="202.8">2</text>
<text x="179.7" y="202.8">3</text>
<text x="191.7" y="199.3">File:</text>
<text x="202.3" y="199.3">D:\Nilesh\..\Circuit schematic.SchDoc</text>
<text x="238.5" y="199.3">Drawn By: Nilesh Amarathunge</text>
<text x="243.9" y="202.8">4</text>
</g>
<g font-size="2.1" fill="#000080">
<text x="31.7" y="17">Voltage regulation</text>
<text x="139.1" y="17">Microphone biasing</text>
<text x="202.3" y="17">Noise buffer</text>
<text x="59.7" y="21.7">U1</text>
<text x="36.3" y="28.7">J1</text>
<text x="87.2" y="28.7">C1</text>
<text x="153.9" y="26.1">R1</text>
<text x="153.9" y="28.4">ERA-6AED5622V</text>
<text x="234.7" y="29.6">J2</text>
<text x="87.8" y="31">CL21B225KAFNNNE</text>
<text x="142.5" y="33.1">J3</text>
<text x="160.9" y="33.1">C2</text>
<text x="213" y="32.4">R2</text>
<text x="213" y="34.8">CRGCQ0805F4K7</text>
<text x="244.3" y="33.4">10K Pot</text>
<text x="36.3" y="40.3">395011003</text>
<text x="55" y="40.3">CC0805KPX7R9BB471</text>
<text x="57.6" y="36.4">C3</text>
<text x="59.7" y="38">MIC5205-3.3YM5-TR</text>
<text x="155.5" y="40.3">CL21A106KAYNNNE</text>
<text x="177.2" y="40.1">R3</text>
<text x="101.4" y="47.1">R4</text>
<text x="142.5" y="42.9">Mic</text>
<text x="177.2" y="42.5">ERA-6AED5622V</text>
<text x="101.4" y="49.5">RC0805FR-0733KL</text>
<text x="233.1" y="49.5">U2A</text>
<text x="233.1" y="51.8">LM324BIPWR</text>
<text x="27" y="63.7">CL21B225KAFNNNE</text>
<text x="49.8" y="61.4">C4</text>
<text x="101.4" y="65.8">R5</text>
<text x="59.7" y="68.4">U3</text>
<text x="59.7" y="70.7">TPS72301QDBVRQ1</text>
<text x="101.4" y="68.2">RC0805JR-0768KL</text>
<text x="27" y="98.8">Audio buffer</text>
<text x="111.1" y="98.8">Noise delay</text>
<text x="192.9" y="98.8">Speaker driver</text>
<text x="71.2" y="102.1">J4</text>
<text x="80.7" y="105.8">10K Pot</text>
<text x="140.3" y="103.5">RC0805FR-1310KL</text>
<text x="149.4" y="105.1">R6</text>
<text x="54.8" y="110.8">R8</text>
<text x="119.5" y="113.2">RC0805FR-1310KL</text>
<text x="148.3" y="112.6">U2C</text>
<text x="217" y="110.2">R7</text>
<text x="217" y="112.6">ERJ-6ENF1001V</text>
<text x="54.8" y="117.1">CRG0805F3K9</text>
<text x="128.7" y="114.9">R9</text>
<text x="235.7" y="114.2">Q1</text>
<text x="235.7" y="116.5">BD139G</text>
<text x="36.1" y="124.8">R10</text>
<text x="54.8" y="124.2">U2B</text>
<text x="114.4" y="125.5">VR1</text>
<text x="115.5" y="122.6">CLOCKWISE</text>
<text x="148.3" y="124.7">LM324BIPWR</text>
<text x="218.9" y="121.2">D1</text>
<text x="218.9" y="123.5">1N4148</text>
<text x="234.9" y="124.5">ERJ-P06J100V</text>
<text x="36.1" y="131.1">CRG0805F3K9</text>
<text x="114.4" y="127.9">3361P-1-203GLF</text>
<text x="143.1" y="130.6">C5</text>
<text x="150.2" y="130.6">C6</text>
<text x="197.6" y="129.2">GRM32ER60J227ME05L</text>
<text x="205.3" y="131.3">C7</text>
<text x="235.7" y="126.6">R11</text>
<text x="237.3" y="129.2">GRM32ER60J227ME05L</text>
<text x="245" y="131.3">C8</text>
<text x="254.6" y="131.3">J5</text>
<text x="54.8" y="136.4">LM324BIPWR</text>
<text x="117.2" y="134.3">GRM32ER60J227ME05L</text>
<text x="150.2" y="132.9">GRM32ER60J227ME05L</text>
<text x="235.7" y="140.6">R12</text>
<text x="235.7" y="143">ERJ-P06J100V GND</text>
<text x="254.6" y="141.1">Mic</text>
<text x="129.8" y="147.8">Noise-Audio adder</text>
<text x="218.9" y="144.6">D2</text>
<text x="218.9" y="146.9">1N4148</text>
<text x="31.7" y="150.2">Audio input</text>
<text x="141.5" y="154.9">12K 1% 0805(2012)</text>
<text x="235.7" y="152.3">Q2</text>
<text x="235.7" y="154.6">BD140G</text>
<text x="34" y="161.9">J7</text>
<text x="67" y="158.4">J6</text>
<text x="67" y="160.7">SolderBridge</text>
<text x="148.3" y="156.5">R13</text>
<text x="217" y="157">R14</text>
<text x="217" y="159.3">ERJ-6ENF1001V</text>
<text x="77" y="166.3">J8</text>
<text x="125.1" y="164.2">12K 1% 0805(2012)</text>
<text x="127.3" y="165.9">R15</text>
<text x="148.3" y="164">U2D</text>
<text x="127.3" y="170.5">R16</text>
<text x="34" y="178.2">SJ1-3523N</text>
<text x="67" y="179.4">J9</text>
<text x="77" y="176.1">Mic</text>
<text x="120.5" y="175.9">12K 1% 0805(2012)</text>
<text x="148.3" y="176.1">LM324BIPWR</text>
<text x="67" y="181.8">SolderBridge</text>
<text x="202.3" y="185.3">Active noise cancelling headphone design</text>
<text x="225.6" y="192.2">V0.1</text>
</g>
<g font-size="2.1" fill="#800000">
<text x="153.2" y="21.7">+3.3V</text>
<text x="209.3" y="21.7">GND</text>
<text x="92.4" y="24">+3.3V</text>
<text x="48" y="33.4">GND</text>
<text x="48" y="31">+3.7V</text>
<text x="48" y="35.7">-3.7V</text>
<text x="97.2" y="35.7">GND</text>
<text x="183.6" y="35.7">Mic</text>
<text x="83.2" y="38">GND</text>
<text x="52.8" y="45">GND</text>
<text x="64.5" y="45">GND</text>
<text x="78.5" y="42.7">GND</text>
<text x="223.3" y="47.4">-3.3V</text>
<text x="150.9" y="52">GND</text>
<text x="174.3" y="52">GND</text>
<text x="206.9" y="56.7">Mic</text>
<text x="244.3" y="54.4">Mic Buffer</text>
<text x="223.3" y="61.4">+3.3V</text>
<text x="104.1" y="77.7">-3.3V</text>
<text x="225.6" y="103.5">+3.3V</text>
<text x="113.5" y="115.1">Mic Buffer</text>
<text x="164.8" y="117.5">Delay Out</text>
<text x="27" y="126.8">Audio</text>
<text x="69" y="129.2">Audio Buffer</text>
<text x="195.2" y="133.8">Mix Out 1</text>
<text x="48.1" y="138.5">GND</text>
<text x="138.3" y="139">GND</text>
<text x="145.3" y="139">GND</text>
<text x="64.4" y="152.5">Audio</text>
<text x="50.5" y="159.5">GND</text>
<text x="115.8" y="166.5">Delay Out</text>
<text x="225.6" y="166.5">-3.3V</text>
<text x="115.8" y="171.2">Audio Buffer</text>
<text x="164.8" y="168.9">Mix Out</text>
<text x="141.6" y="178.2">GND</text>
<text x="64.4" y="187.6">Audio</text>
</g>
</svg>
